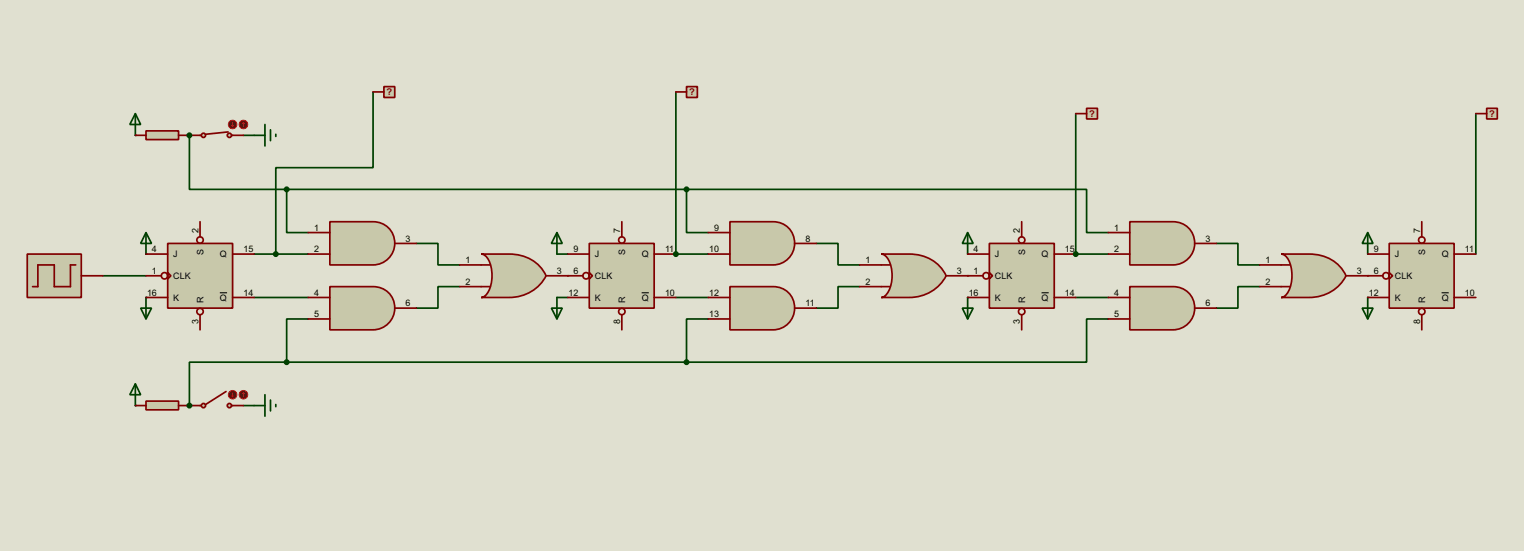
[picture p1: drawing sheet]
<svg xmlns="http://www.w3.org/2000/svg" width="358mm" height="129mm" viewBox="0 0 358 129" stroke-linecap="round" stroke-linejoin="round" font-family="sans-serif">
<path d="M0 0h358.1v129.5h-358.1z" fill="#e0e0d0"/>
<path d="M97.8 57.2h5.1v5.1h5.1M108 67.4h-5.1v5h-5.1" fill="none" stroke="#004000" stroke-width=".4"/>
<circle cx="133.4" cy="64.8" r=".2" fill="#004000"/>
<path d="M191.8 57.2h5.1v5.1h5.1M285.8 57.2h5.1v5.1h5.1M158.8 69.9h7.6M202 67.4h-5.1v5h-5.1M296 67.4h-5.1v5h-5.1" fill="none" stroke="#004000" stroke-width=".4"/>
<circle cx="31.8" cy="31.8" r=".2" fill="#004000"/>
<path d="M57.2 31.8h2.5" fill="none" stroke="#004000" stroke-width=".4"/>
<circle cx="44.5" cy="31.8" r=".2" fill="#004000"/>
<path d="M44.5 31.8v12.7h22.9M67.4 44.5v10.2h5M67.4 44.5h93.9M161.3 44.5v10.2h5.1M161.3 44.5h94v10.2h5.1" fill="none" stroke="#004000" stroke-width=".4"/>
<circle cx="31.8" cy="95.3" r=".2" fill="#004000"/>
<path d="M57.2 95.3h2.5" fill="none" stroke="#004000" stroke-width=".4"/>
<circle cx="44.5" cy="95.3" r=".2" fill="#004000"/>
<path d="M130.9 59.7h2.5M72.4 75h-5v10.1M130.9 69.9h2.5M166.4 75h-5.1v10.1M260.4 75h-5.1v10.1h-94M67.4 85.1h-22.9v10.2M67.4 85.1h93.9" fill="none" stroke="#004000" stroke-width=".4"/>
<g fill="#004000">
<circle cx="227.4" cy="59.7" r=".2"/>
<circle cx="227.4" cy="64.8" r=".2"/>
<circle cx="227.4" cy="69.9" r=".2"/>
</g>
<path d="M252.8 69.9h7.6" fill="none" stroke="#004000" stroke-width=".4"/>
<g fill="#004000">
<circle cx="321.4" cy="59.7" r=".2"/>
<circle cx="321.4" cy="64.8" r=".2"/>
<circle cx="321.4" cy="69.9" r=".2"/>
<circle cx="34.3" cy="59.7" r=".2"/>
<circle cx="34.3" cy="69.9" r=".2"/>
</g>
<path d="M87.7 21.6v17.8h-22.9v20.3M59.7 59.7h12.7M158.8 59.7h7.6M59.7 69.9h12.7" fill="none" stroke="#004000" stroke-width=".4"/>
<circle cx="158.8" cy="59.7" r=".2" fill="#004000"/>
<path d="M158.8 21.6v38.1M252.8 59.7h7.6" fill="none" stroke="#004000" stroke-width=".4"/>
<circle cx="252.8" cy="59.7" r=".2" fill="#004000"/>
<path d="M252.8 26.7v33M346.8 26.7v33M24.2 64.8h10.1" fill="none" stroke="#004000" stroke-width=".4"/>
<path d="M77.5 52.1h10.2a5.1 5.1 0 0 1 5.1 5.1 5.1 5.1 0 0 1-5.1 5.1h-10.2z" fill-rule="evenodd" fill="#c8c8aa" stroke="#800000" stroke-width=".4"/>
<path d="M72.4 54.7h5.1M72.4 59.7h5.1M92.8 57.2h5" fill="none" stroke="#800000" stroke-width=".4"/>
<path d="M77.5 67.4h10.2a5.1 5.1 0 0 1 5.1 5 5.1 5.1 0 0 1-5.1 5.1h-10.2z" fill-rule="evenodd" fill="#c8c8aa" stroke="#800000" stroke-width=".4"/>
<path d="M72.4 69.9h5.1M72.4 75h5.1M92.8 72.4h5" fill="none" stroke="#800000" stroke-width=".4"/>
<path d="M138.5 57.2h15.2v15.2h-15.2z" fill="#c8c8aa" stroke="#800000" stroke-width=".4"/>
<g fill="none" stroke="#800000" stroke-width=".4">
<path d="M133.4 59.7h5.1M146.1 52.1v3.6M153.7 59.7h5.1M133.4 64.8h3.6M133.4 69.9h5.1M138.5 64.1l.7 .7-.7 .8zM146.1 74v3.5M153.7 69.9h5.1"/>
<circle cx="146.1" cy="56.4" r=".75"/>
<circle cx="137.7" cy="64.8" r=".75"/>
<circle cx="146.1" cy="73.2" r=".75"/>
</g>
<path d="M150.8 68.8h1.7" fill="none" stroke="#000" stroke-width=".23"/>
<path d="M113.1 59.7h6.6a9.2 9.2 0 0 1 8.6 5.1 9.5 9.5 0 0 1-8.6 5.1h-6.6a3.4 3.4 0 0 0 2.3-3.1 7.4 7.4 0 0 0-1.4-6.7z" fill-rule="evenodd" fill="#c8c8aa" stroke="#800000" stroke-width=".4"/>
<path d="M108 62.3h7.1M108 67.4h7.1M128.3 64.8h5.1" fill="none" stroke="#800000" stroke-width=".4"/>
<path d="M171.5 52.1h10.2a5.1 5.1 0 0 1 5 5.1 5.1 5.1 0 0 1-5 5.1h-10.2z" fill-rule="evenodd" fill="#c8c8aa" stroke="#800000" stroke-width=".4"/>
<path d="M166.4 54.7h5.1M166.4 59.7h5.1M186.7 57.2h5.1" fill="none" stroke="#800000" stroke-width=".4"/>
<path d="M171.5 67.4h10.2a5.1 5.1 0 0 1 5 5 5.1 5.1 0 0 1-5 5.1h-10.2z" fill-rule="evenodd" fill="#c8c8aa" stroke="#800000" stroke-width=".4"/>
<path d="M166.4 69.9h5.1M166.4 75h5.1M186.7 72.4h5.1" fill="none" stroke="#800000" stroke-width=".4"/>
<path d="M265.5 52.1h10.1a5.1 5.1 0 0 1 5.1 5.1 5.1 5.1 0 0 1-5.1 5.1h-10.1z" fill-rule="evenodd" fill="#c8c8aa" stroke="#800000" stroke-width=".4"/>
<path d="M260.4 54.7h5.1M260.4 59.7h5.1M280.7 57.2h5.1" fill="none" stroke="#800000" stroke-width=".4"/>
<path d="M265.5 67.4h10.1a5.1 5.1 0 0 1 5.1 5 5.1 5.1 0 0 1-5.1 5.1h-10.1z" fill-rule="evenodd" fill="#c8c8aa" stroke="#800000" stroke-width=".4"/>
<path d="M260.4 69.9h5.1M260.4 75h5.1M280.7 72.4h5.1" fill="none" stroke="#800000" stroke-width=".4"/>
<path d="M207.1 59.7h6.6a9.2 9.2 0 0 1 8.6 5.1 9.6 9.6 0 0 1-8.6 5.1h-6.6a3.5 3.5 0 0 0 2.3-3.1 7.3 7.3 0 0 0-1.4-6.7z" fill-rule="evenodd" fill="#c8c8aa" stroke="#800000" stroke-width=".4"/>
<path d="M202 62.3h7.1M202 67.4h7.1M222.3 64.8h5.1" fill="none" stroke="#800000" stroke-width=".4"/>
<path d="M301 59.7h6.6a9.1 9.1 0 0 1 8.7 5.1 9.5 9.5 0 0 1-8.7 5.1h-6.6a3.4 3.4 0 0 0 2.3-3.1 7.4 7.4 0 0 0-1.4-6.7z" fill-rule="evenodd" fill="#c8c8aa" stroke="#800000" stroke-width=".4"/>
<path d="M296 62.3h7.1M296 67.4h7.1M316.3 64.8h5.1" fill="none" stroke="#800000" stroke-width=".4"/>
<path d="M31.8 26.7l1.3 2.6h-2.6zM31.8 26.7v5.1" fill="none" stroke="#004000" stroke-width=".4"/>
<path d="M34.3 30.8h7.7v2h-7.7z" fill="#c8c8aa" stroke="#800000" stroke-width=".4"/>
<path d="M31.8 31.8h2.5M42 31.8h2.5" fill="none" stroke="#800000" stroke-width=".4"/>
<path d="M59.7 31.8h2.6M62.3 29.3v5M63.6 30.5v2.6M64.8 31.6v.5" fill="none" stroke="#004000" stroke-width=".4"/>
<g fill="#c8c8aa" stroke="#800000" stroke-width=".4">
<circle cx="53.9" cy="31.8" r=".5"/>
<circle cx="47.8" cy="31.8" r=".5"/>
</g>
<path d="M44.5 31.8h2.8M53.6 31l-5.3 .6M54.4 31.8h2.8" fill="none" stroke="#800000" stroke-width=".4"/>
<circle cx="54.6" cy="29.3" r="1" fill="#400000" stroke="#f00" stroke-width=".23"/>
<path d="M54.4 29.5l.3 .3M54.7 28.8v1M54.9 29.5l-.2 .3" fill="none" stroke="#f00" stroke-width=".23"/>
<circle cx="57.2" cy="29.3" r="1" fill="#400000" stroke="#f00" stroke-width=".23"/>
<path d="M57.2 28.8l-.2 .2M57.2 28.8l.3 .2M57.2 28.8v1" fill="none" stroke="#f00" stroke-width=".23"/>
<g fill="#004000" stroke="#004000" stroke-width=".4">
<circle cx="44.5" cy="31.8" r=".5"/>
<circle cx="67.3" cy="44.5" r=".5"/>
<circle cx="161.3" cy="44.5" r=".5"/>
</g>
<path d="M31.8 90.2l1.3 2.6h-2.6zM31.8 90.2v5.1" fill="none" stroke="#004000" stroke-width=".4"/>
<path d="M34.3 94.3h7.7v2h-7.7z" fill="#c8c8aa" stroke="#800000" stroke-width=".4"/>
<path d="M31.8 95.3h2.5M42 95.3h2.5" fill="none" stroke="#800000" stroke-width=".4"/>
<path d="M59.7 95.3h2.6M62.3 92.8v5M63.6 94v2.6M64.8 95.1v.5" fill="none" stroke="#004000" stroke-width=".4"/>
<g fill="#c8c8aa" stroke="#800000" stroke-width=".4">
<circle cx="53.9" cy="95.3" r=".5"/>
<circle cx="47.8" cy="95.3" r=".5"/>
</g>
<path d="M44.5 95.3h2.8M53.1 92l-4.8 3.1M54.4 95.3h2.8" fill="none" stroke="#800000" stroke-width=".4"/>
<circle cx="54.6" cy="92.8" r="1" fill="#400000" stroke="#f00" stroke-width=".23"/>
<path d="M54.4 93l.3 .3M54.7 92.3v1M54.9 93l-.2 .3" fill="none" stroke="#f00" stroke-width=".23"/>
<circle cx="57.2" cy="92.8" r="1" fill="#400000" stroke="#f00" stroke-width=".23"/>
<path d="M57.2 92.3l-.2 .2M57.2 92.3l.3 .2M57.2 92.3v1" fill="none" stroke="#f00" stroke-width=".23"/>
<g fill="#004000" stroke="#004000" stroke-width=".4">
<circle cx="44.5" cy="95.3" r=".5"/>
<circle cx="67.3" cy="85.1" r=".5"/>
<circle cx="161.3" cy="85.1" r=".5"/>
</g>
<path d="M130.9 54.7l1.2 2.5h-2.5zM130.9 54.7v5M227.4 54.7l1.3 2.5h-2.6zM227.4 54.7v5M129.6 72.4h2.5l-1.2 2.6zM130.9 69.9v5.1M226.1 72.4h2.6l-1.3 2.6zM227.4 69.9v5.1" fill="none" stroke="#004000" stroke-width=".4"/>
<path d="M232.5 57.2h15.2v15.2h-15.2z" fill="#c8c8aa" stroke="#800000" stroke-width=".4"/>
<g fill="none" stroke="#800000" stroke-width=".4">
<path d="M227.4 59.7h5.1M240.1 52.1v3.6M247.7 59.7h5.1M227.4 64.8h3.5M227.4 69.9h5.1M232.5 64.1l.7 .7-.7 .8zM240.1 74v3.5M247.7 69.9h5.1"/>
<circle cx="240" cy="56.4" r=".75"/>
<circle cx="231.7" cy="64.8" r=".75"/>
<circle cx="240" cy="73.2" r=".75"/>
</g>
<path d="M244.7 68.8h1.7" fill="none" stroke="#000" stroke-width=".23"/>
<path d="M321.4 54.7l1.2 2.5h-2.5zM321.4 54.7v5M320.1 72.4h2.5l-1.2 2.6zM321.4 69.9v5.1" fill="none" stroke="#004000" stroke-width=".4"/>
<path d="M326.4 57.2h15.3v15.2h-15.3z" fill="#c8c8aa" stroke="#800000" stroke-width=".4"/>
<g fill="none" stroke="#800000" stroke-width=".4">
<path d="M321.4 59.7h5M334.1 52.1v3.6M341.7 59.7h5.1M321.4 64.8h3.5M321.4 69.9h5M326.4 64.1l.8 .7-.8 .8zM334.1 74v3.5M341.7 69.9h5.1"/>
<circle cx="334" cy="56.4" r=".75"/>
<circle cx="325.6" cy="64.8" r=".75"/>
<circle cx="334" cy="73.2" r=".75"/>
</g>
<path d="M338.7 68.8h1.7" fill="none" stroke="#000" stroke-width=".23"/>
<path d="M34.3 54.7l1.3 2.5h-2.5zM34.3 54.7v5M33.1 72.4h2.5l-1.3 2.6zM34.3 69.9v5.1" fill="none" stroke="#004000" stroke-width=".4"/>
<path d="M90.2 20.4h2.6v2.5h-2.6z" fill="#c8c8aa" stroke="#800000" stroke-width=".4"/>
<path d="M87.7 21.6h2.5" fill="none" stroke="#800000" stroke-width=".4"/>
<circle cx="64.8" cy="59.7" r=".5" fill="#004000" stroke="#004000" stroke-width=".4"/>
<path d="M161.3 20.4h2.6v2.5h-2.6z" fill="#c8c8aa" stroke="#800000" stroke-width=".4"/>
<path d="M158.8 21.6h2.5" fill="none" stroke="#800000" stroke-width=".4"/>
<circle cx="158.8" cy="59.7" r=".5" fill="#004000" stroke="#004000" stroke-width=".4"/>
<path d="M255.3 25.5h2.6v2.5h-2.6z" fill="#c8c8aa" stroke="#800000" stroke-width=".4"/>
<path d="M252.8 26.7h2.5" fill="none" stroke="#800000" stroke-width=".4"/>
<circle cx="252.7" cy="59.7" r=".5" fill="#004000" stroke="#004000" stroke-width=".4"/>
<path d="M349.3 25.5h2.5v2.5h-2.5z" fill="#c8c8aa" stroke="#800000" stroke-width=".4"/>
<path d="M346.8 26.7h2.5" fill="none" stroke="#800000" stroke-width=".4"/>
<path d="M6.4 59.7h12.7v10.2h-12.7z" fill="#c8c8aa" stroke="#800000" stroke-width=".4"/>
<path d="M17.8 62.3h-1.2v5.1h-3.8v-5.1h-3.9v5.1h-1.2M19.1 64.8h5.1" fill="none" stroke="#800000" stroke-width=".4"/>
<path d="M39.4 57.2h15.3v15.2h-15.3z" fill="#c8c8aa" stroke="#800000" stroke-width=".4"/>
<g fill="none" stroke="#800000" stroke-width=".4">
<path d="M34.3 59.7h5.1M47 52.1v3.6M54.7 59.7h5M34.3 64.8h3.6M34.3 69.9h5.1M39.4 64.1l.8 .7-.8 .8zM47 74v3.5M54.7 69.9h5"/>
<circle cx="47" cy="56.4" r=".75"/>
<circle cx="38.6" cy="64.8" r=".75"/>
<circle cx="47" cy="73.2" r=".75"/>
</g>
<path d="M51.7 68.8h1.7" fill="none" stroke="#000" stroke-width=".23"/>
<g font-size="2.5" fill="#800000">
<text x="90.8" y="22.4">?</text>
<text x="162" y="22.4">?</text>
<text x="255.9" y="27.5">?</text>
<text x="349.9" y="27.5">?</text>
</g>
<g font-size="2.4">
<text x="35.7" y="59.3">4</text>
<text x="46.6" y="54.6" transform="rotate(-90 46.6 54.6)">2</text>
<text x="47.8" y="59.9" transform="rotate(-90 47.8 59.9)">S</text>
<text x="57.2" y="59.3">15</text>
<text x="73.8" y="54.3">1</text>
<text x="73.8" y="59.3">2</text>
<text x="95.3" y="56.8">3</text>
<text x="134.8" y="59.3">9</text>
<text x="145.7" y="54.6" transform="rotate(-90 145.7 54.6)">7</text>
<text x="146.9" y="59.9" transform="rotate(-90 146.9 59.9)">S</text>
<text x="156.3" y="59.3">11</text>
<text x="166.7" y="59.3">10</text>
<text x="167.8" y="54.3">9</text>
<text x="189.3" y="56.8">8</text>
<text x="228.8" y="59.3">4</text>
<text x="239.7" y="54.7" transform="rotate(-90 239.7 54.7)">2</text>
<text x="240.9" y="59.9" transform="rotate(-90 240.9 59.9)">S</text>
<text x="250.2" y="59.3">15</text>
<text x="261.8" y="54.3">1</text>
<text x="261.8" y="59.3">2</text>
<text x="283.3" y="56.8">3</text>
<text x="322.8" y="59.3">9</text>
<text x="333.7" y="54.7" transform="rotate(-90 333.7 54.7)">7</text>
<text x="334.9" y="59.9" transform="rotate(-90 334.9 59.9)">S</text>
<text x="344.2" y="59.3">11</text>
<text x="35.7" y="64.4">1</text>
<text x="40.7" y="60.5">J</text>
<text x="40.7" y="65.6">CLK</text>
<text x="51.7" y="60.5">Q</text>
<text x="109.4" y="61.9">1</text>
<text x="130.9" y="64.4">3</text>
<text x="134.8" y="64.4">6</text>
<text x="139.8" y="60.5">J</text>
<text x="139.8" y="65.6">CLK</text>
<text x="150.8" y="60.5">Q</text>
<text x="203.4" y="61.9">1</text>
<text x="224.8" y="64.4">3</text>
<text x="228.8" y="64.4">1</text>
<text x="233.7" y="60.5">J</text>
<text x="233.7" y="65.6">CLK</text>
<text x="244.7" y="60.5">Q</text>
<text x="297.4" y="61.9">1</text>
<text x="318.8" y="64.4">3</text>
<text x="322.8" y="64.4">6</text>
<text x="327.7" y="60.5">J</text>
<text x="327.7" y="65.6">CLK</text>
<text x="338.7" y="60.5">Q</text>
<text x="34.6" y="69.5">16</text>
<text x="40.7" y="70.7">K</text>
<text x="47.8" y="71.1" transform="rotate(-90 47.8 71.1)">R</text>
<text x="51.7" y="70.7">Q</text>
<text x="57.2" y="69.5">14</text>
<text x="73.8" y="69.5">4</text>
<text x="109.4" y="67">2</text>
<text x="133.6" y="69.5">12</text>
<text x="139.8" y="70.7">K</text>
<text x="146.9" y="71.1" transform="rotate(-90 146.9 71.1)">R</text>
<text x="150.8" y="70.7">Q</text>
<text x="156.3" y="69.5">10</text>
<text x="166.7" y="69.5">12</text>
<text x="203.4" y="67">2</text>
<text x="227.6" y="69.5">16</text>
<text x="233.7" y="70.7">K</text>
<text x="240.9" y="71.1" transform="rotate(-90 240.9 71.1)">R</text>
<text x="244.7" y="70.7">Q</text>
<text x="250.2" y="69.5">14</text>
<text x="261.8" y="69.5">4</text>
<text x="297.4" y="67">2</text>
<text x="321.6" y="69.5">12</text>
<text x="327.7" y="70.7">K</text>
<text x="334.9" y="71.1" transform="rotate(-90 334.9 71.1)">R</text>
<text x="338.7" y="70.7">Q</text>
<text x="344.2" y="69.5">10</text>
<text x="46.6" y="76.1" transform="rotate(-90 46.6 76.1)">3</text>
<text x="73.8" y="74.6">5</text>
<text x="95.3" y="72">6</text>
<text x="145.7" y="76.1" transform="rotate(-90 145.7 76.1)">8</text>
<text x="166.7" y="74.6">13</text>
<text x="189.3" y="72">11</text>
<text x="239.7" y="76.1" transform="rotate(-90 239.7 76.1)">3</text>
<text x="261.8" y="74.6">5</text>
<text x="283.3" y="72">6</text>
<text x="333.7" y="76.1" transform="rotate(-90 333.7 76.1)">8</text>
</g>
</svg>
